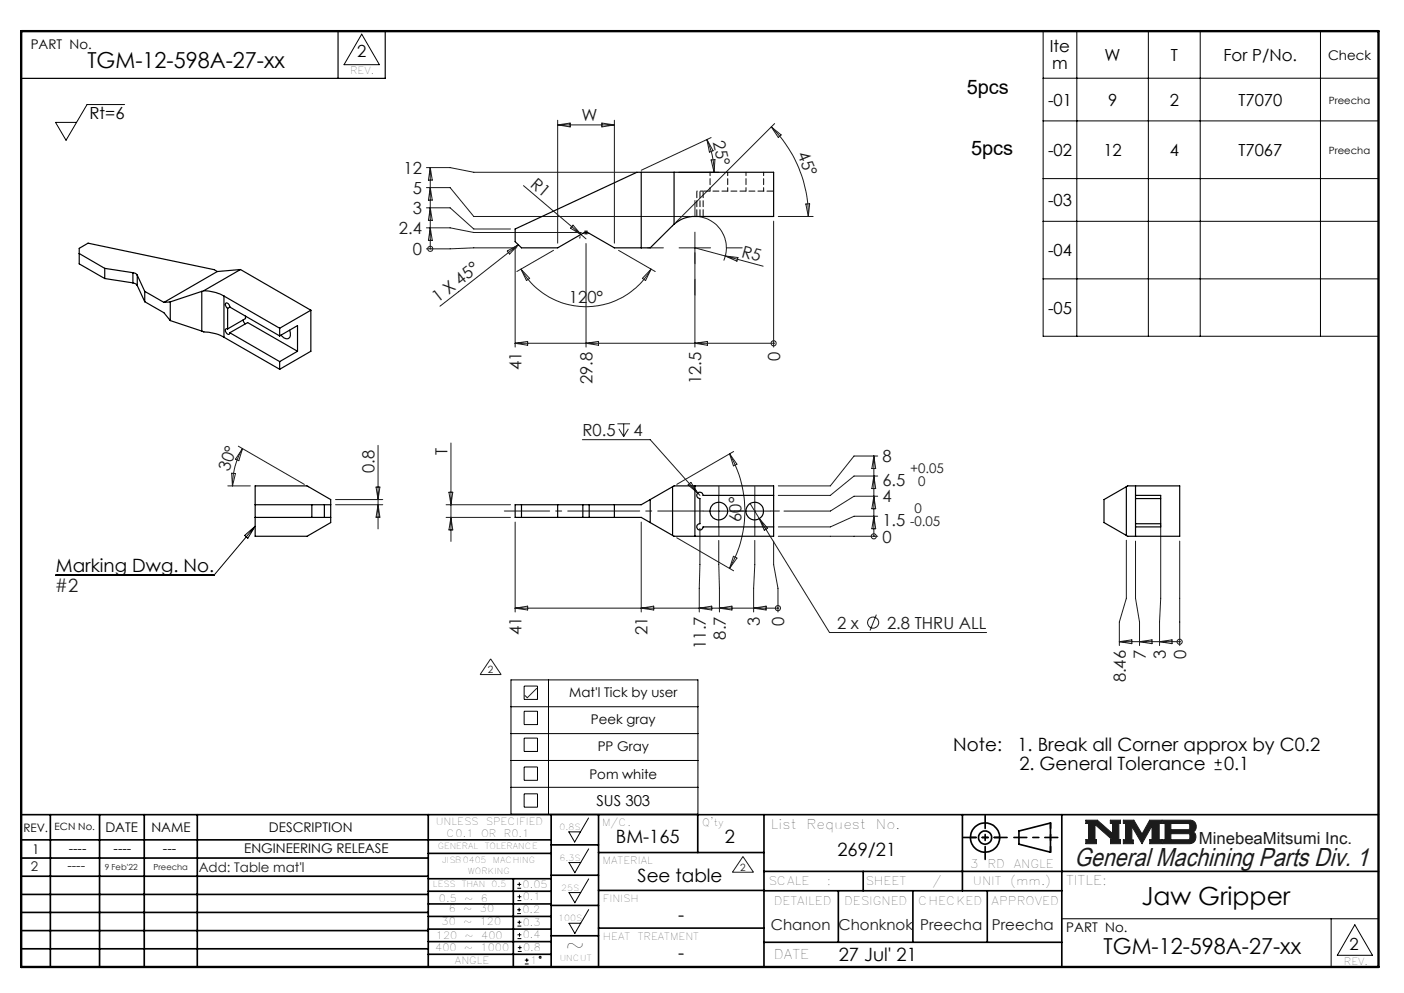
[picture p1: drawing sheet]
<svg xmlns="http://www.w3.org/2000/svg" width="297mm" height="210mm" viewBox="0 0 297 210" stroke-linecap="round" stroke-linejoin="round" font-family="sans-serif">
<g fill="none" stroke="#000" stroke-width=".35">
<path d="M4.5 172.3h287.1M4.5 177.6h112.1M10.7 172.3v32.2M21.1 172.3v32.2M30.5 172.3v32.2M41.7 172.3v32.2M90.6 172.3v32.2M116.6 172.3v32.2M116.6 178.7h10M126.6 172.3v32.2M147.6 172.3v8M161.6 172.3v32.2"/>
<path d="M203.6 172.3v16.1M215.5 175.7l6.7-1.6v6.1l-6.7-1.7zM224.6 172.3v32.2M4.5 185.3h86.1M4.5 181.5h86.1M4.5 189.2h86.1M4.5 193h86.1M4.5 196.8h86.1M90.6 199.1h26M90.6 193.8h26M90.6 188.5h26M90.6 191.2h26"/>
<path d="M90.6 180.5h26M90.6 185.8h26M90.6 196.5h26M108.6 185.8v18.5M116.6 185.1h10M116.6 191.5h10M116.6 197.9h10M126.6 196.3h35M126.6 188.3h35M126.6 180.3h35M161.6 184.3h130M161.6 199.3h63"/>
<path d="M161.6 188.4h63M177.3 188.4v10.9M182.6 184.3v4.1M193.1 188.4v10.9M208.8 188.4v10.9M4.5 200.7h86.1M90.6 201.8h26"/>
<circle cx="208.4" cy="177.1" r="3.1"/>
<circle cx="208.4" cy="177.1" r="1.4"/>
</g>
<path d="M113.5 145.6l-2 2-.4-.5M229.7 173.5h2.4l3.2 2.8v-2.1h-.4v-.7h2.1v.7h-.3v3.4h.3v.8h-2.1v-.8h.4l-3.7-3.2v3.2h.4v.8h-2.3v-.8h.6v-3.4h-.6zM237.6 173.5h2.3l1.7 2.9 1.6-2.9h2.5v.7h-.5v3.4h.5v.8h-2.5v-.8h.5v-3l-2.1 3.8-2.2-3.6v2.9h.3v.7h-2.1v-.8h.5v-3.4h-.5zM245.9 173.5h5.9a1.35 1.35 0 0 1 1.2 1 1.35 1.35 0 0 1-.6 1.5 1.35 1.35 0 0 1 .5 1.4 1.35 1.35 0 0 1-1.2 1h-5.8v-.8h.6v-3.4h-.6zM247.7 174.2h3.7l.3 .2v.8l-.3 .3h-3.7zM247.7 176.3h3.8l.2 .2v.8l-.3 .3h-3.7z" fill="none" stroke="#191924" stroke-width=".21"/>
<path d="M76.5 7.2l3.8 6.5h-7.5zM120.3 175.9h2.5l-1.2 2.2zM124.5 173l-1.7 2.9M124.5 179.5l-1.7 2.9M120.4 182.4h2.4l-1.2 2.2zM120.4 188.8h2.4l-1.2 2.1zM120.4 195.3h2.4l-1.2 2.1zM124.5 185.9l-1.7 2.9M124.5 192.4l-1.7 2.9M224.6 194.3h67M281.6 194.3v10.2M286.6 195.6l3.7 6.4h-7.4z" fill="none" stroke="#000" stroke-width=".21"/>
<path d="M4.5 6.6h287.1" fill="none" stroke="#000" stroke-width=".21" stroke-dasharray="6.3 1.3 1.3 1.3" stroke-dashoffset="1.9"/>
<path d="M71.5 6.6v10M81.5 6.6v10h-77" fill="none" stroke="#000" stroke-width=".25"/>
<path d="M205.3 177.1h6.2M222.2 174v6.2" fill="none" stroke="#000" stroke-width=".35" stroke-dasharray="15.2 1.3 1.3 1.3" stroke-dashoffset="14.1"/>
<path d="M203.8 177.1h9.2M208.4 172.5v9.2M214.5 177.1h9.3" fill="none" stroke="#000" stroke-width=".35" stroke-dasharray="15.2 1.3 1.3 1.3" stroke-dashoffset="12.5"/>
<path d="M4.5 6.6h287.1v197.9h-287.1z" fill="none" stroke="#000" stroke-width=".5"/>
<path d="M229.7 173.5v.7h.6v3.4h-.6v.8h2.3v-.8h-.4v-3.2l3.7 3.2h-.4v.8h2.1v-.8h-.3v-3.4h.3v-.7h-2.1v.7h.4v2.1l-3.2-2.8zM237.6 173.5v.7h.5v3.4h-.5v.8h2.1v-.7h-.3v-2.9l2.2 3.6 2.1-3.8v3h-.5v.8h2.5v-.8h-.5v-3.4h.5v-.7h-2.5l-1.6 2.9-1.7-2.9zM247.7 176.3h3.8l.2 .2v.7l-.3 .4h-3.7zM245.9 173.5v.7h.6v3.4h-.6v.8h6.2l.6-.5 .3-.7-.1-.8-.5-.4a1.34 1.34 0 0 0 .6-1.5 1.34 1.34 0 0 0-1.2-1zM247.7 174.2h3.7l.3 .2v.8l-.2 .3h-3.8z" fill-rule="evenodd" fill="#191924"/>
<g fill="none" stroke="#191924" stroke-width=".21">
<path d="M90.2 35.4h5l5 1h34.5M90.2 39.7h5l5 6.1h45.8M91 35.4v17.2M91 35.4l.4 2.7h-.8zM91 39.7l.4 2.6h-.8zM110.7 39.3l12.2 10.3M118 25.4v26M118 26.4h12M118 26.4l2.6-.4v.8zM127.3 26l2.7 .4-2.7 .4zM130 25.4v26M143.6 36.4h8.4"/>
<path d="M149.5 29.5l1.3 2.4-.7 .3zM149.5 29.5l.3 .6a15.9 15.9 0 0 1 1.3 6.3M150.4 29.1l-14.8 6.9M150.4 33.8h.8l-.1 2.6zM163.2 26.8a26.5 26.5 0 0 1 7.8 19M163.2 26.8l2 1.7-.6 .6zM163.9 26.1l-20.9 20.9M90.2 48.2h5l5 1h22.8M90.2 43.9h5l5 4.5h7.8M91 43.9l.4 2.7h-.8zM91 48.2l.4 2.6h-.8zM91 52.6h.1"/>
<path d="M107.3 53.1l2.3-1.3-1.8 1.9zM109 52.1v21.3M109.3 52.4l-19.1 .2M109.6 51.8l-16.5 13M110.2 56.9a15.9 15.9 0 0 0 27.5 0M110.2 56.9l1.8 2-.6 .4zM117.1 52.9l-7.8 4.5M121.2 47.6l1.7 2-2.2-1.3zM122.7 50l-.1 .4M122.9 49.6l1.1 .9M123.5 49.2h1M123.6 48.8l.7 .7"/>
<path d="M124 48.7v1M124 51.5v21.9M124.3 48.8l-.7 .7M130.8 52.9l7.8 4.5M137.7 56.9l-1.1 2.4-.7-.4zM143.7 52.4h6.6M147 52.4l14.4 3.9M147 49.1v24.3M148 45.9a6.7 6.7 0 0 1 5.1 9.2M153.4 54.1l2.7 .4-.2 .7zM163.7 46.8v26.6M164.6 45.8h7.4"/>
<path d="M170.5 43.1h.8l-.3 2.7zM109 72.6l2.6-.4v.8zM109 72.6h54.7M124 72.6l2.6-.4v.8zM147 72.6l2.6-.4v.8zM163.7 72.6h.1M50.4 94.4l14 8M51.3 94.9a15.3 15.3 0 0 0-2.1 7.9M51.3 94.9l-.8 2.5-.7-.3zM80 94.2v17.7M95.4 93.7v20.8M123.2 93h14.3l10.1 11.3"/>
<path d="M130.6 89.6h2.7M130.9 90.7l1 1.6M131.9 89.6v2.7M132.9 90.7l-1 1.6M154.3 96l1.6 2.2-.7 .3zM154.3 96a24.2 24.2 0 0 1 0 24.2M155.2 95.5l-12 6.9M184.9 96.4v17M184.9 96.4l.3 2.7h-.8zM185.7 96.4h-5l-5.1 6.4h-11M48.2 102.8h4.8M49 100.1h.8l-.6 2.7z"/>
<path d="M71 106.7h10M71 105.6h10M79.6 103h.8l-.4 2.6zM80 106.7l.4 2.7h-.8zM94.4 106.7h13.6M94.4 109.4h13.6M95 104.1h.8l-.4 2.6zM95.4 109.4l.4 2.7h-.8zM109 110.4v19M135.6 110.4v19M143.2 113.7l12 7M145.6 102.5l.6-.5 1.4 2.3z"/>
<path d="M147.6 104.3l.5 .5M148.1 111.8l-.2 17.6M148.7 108.1h6.7M152 104.8v6.6M152 114.3l.2 15.1M155.2 117.6l.7 .4-1.6 2.2zM156.3 108.1h6.7M158.7 106.5l1.9 3.2M159.7 104.8v6.6M159.7 114.3l-.3 15.1M160.6 109.7l14.9 24.1h33.2M160.6 109.7l1.8 2-.7 .4z"/>
<path d="M163.7 114.4v5l.9 5v5M164.6 113.4h21.1M184.9 109.2l.3 2.6h-.8zM184.9 104.9l.3 2.7h-.8zM184.9 100.7l.3 2.6h-.8zM184.9 113.4h.1M185.7 104.9h-5l-5.1 3.2h-9.8M185.7 109.2h-5l-5.1 2.2h-11M185.7 100.7h-5l-5.1 4.1h-11M238.3 114.3v12.2l-1.5 5v5M240.2 114.4v12.1l.9 5v5M245.5 110.9v15.6l-.2 5v5"/>
<path d="M249.6 114.4v22.1M103.8 139.3l2.2 3.4h-4.4zM109 128.6h55.6M109 128.6l2.6-.4v.8zM135.6 128.6l2.7-.4v.8zM147.9 128.6l2.7-.4v.8zM152.2 128.6l2.6-.4v.8zM159.4 128.6l2.7-.4v.8zM164.6 128.6h.1M185.4 130l-1.4 3.3M236.8 135.7h12.8M236.8 135.7l2.6-.4v.8z"/>
<path d="M241.1 135.7l2.6-.4v.8zM245.3 135.7l2.6-.4v.8zM249.6 135.7h.1M157.2 181.1l2.2 3.4h-4.5z"/>
<circle cx="91" cy="52.6" r=".55"/>
<circle cx="163.6" cy="72.6" r=".54"/>
<circle cx="184.8" cy="113.4" r=".54"/>
<circle cx="164.6" cy="128.6" r=".54"/>
<circle cx="184.7" cy="131.7" r="1.17"/>
<circle cx="249.5" cy="135.7" r=".54"/>
</g>
<g fill="none" stroke="#000" stroke-width=".21">
<path d="M220.7 6.6h70.9v64.5h-70.9zM220.7 16.5h70.9M227.8 6.6v64.5M242.9 6.6v64.5M253.9 6.6v64.5M279.3 6.6v64.5M26.4 22.1h-8l-4.4 7.6-2.3-3.8h4.5M220.7 25.6h70.9M220.7 37.8h70.9M220.7 46.8h70.9M220.7 59h70.9M51.8 113.2l2.2-1.9-1.6 2.5z"/>
<path d="M54 111.3l-8.7 10.4h-33.6M108.1 143.8h39.5v28.4h-39.5zM108.1 149.5h39.5M108.1 155.1h39.5M110.9 145.1h2.8v2.8h-2.8zM110.9 150.4h2.8v2.8h-2.8zM110.9 156.1h2.8v2.8h-2.8zM116 143.8v28.4M108.1 160.8h39.5M108.1 166.5h39.5M110.9 162.2h2.8v2.8h-2.8zM110.9 167.9h2.8v2.8h-2.8z"/>
<path d="M256.9 162.8h1.5M256.9 161.3h1.5M257.7 160.5v1.5M109.4 193.2h.8M109.4 192.4h.8M109.4 187.8h.8M109.4 187h.8M109.5 198.5h.8M109.5 197.7h.8M109.5 195.9h.8M109.5 195h.8M109.5 190.5h.8"/>
<path d="M109.5 189.6h.8M109.8 192v.8M109.9 194.7v.8M109.9 186.6v.8M109.9 189.2v.8M109.9 197.3v.8M110 200v.8M109.5 201.2h.8M109.5 200.4h.8M111 203.9h.8M111 203.1h.8M111.4 202.7v.8"/>
<circle cx="114.3" cy="202.5" r=".2"/>
</g>
<path d="M140.3 52.4h-3.3M147 45.7v-3.3M147 59.1v3.3M153.7 52.4h3.3M152.1 104.7v-1.8M152.1 111.4v1.9M155.4 108.1h1.9M156.3 108.1h-1.8M159.7 104.7v-1.8M159.7 111.4v1.9M163 108.1h1.9" fill="none" stroke="#191924" stroke-width=".21" stroke-dasharray="15.2 1.3 1.3 1.3"/>
<path d="M148.7 108.1h-42" fill="none" stroke="#191924" stroke-width=".21" stroke-dasharray="15.2 1.3 1.3 1.3" stroke-dashoffset="5.6"/>
<g fill="none" stroke="#000" stroke-width=".25">
<path d="M135.6 36.4v16M142.6 36.4v11M16.8 53.6l5.4 3.2M22.2 56.8l5.9 .9M22.2 56.8v2.1M22.2 58.9l5.9 .9M28.1 57.7l.7 .2 .2 .3M28.1 59.8l.7 .3 .2 .3M28.1 57.7v2.1M29 58.2l1.6 3.4M29 58.2v2.2M46 57.4l-11.3 6.6"/>
<path d="M46 57.4l-.7-.4-26.7-5.6-1.8 1.1v3.3l5.4 3.1M50.9 57l-7.8 4.5M50.9 57l14.9 8.6M50.9 57l-4.9 .4M109 48.4l25.7-12h29v9.4h-16.7a6.5 6.5 0 0 0-4.7 1.9l-4.8 4.7h-7.5l-5.4-3.1a1.36 1.36 0 0 0-1.3 0l-5.3 3.1h-7.7l-1.3-1.3zM29 60.4l1.6 3.4M30.6 63.8l4.1 2.3 1.3 1.7M30.6 61.6v2.2M30.6 61.6l4.1 2.4M36 63.8l-1.3 .2M36 67.8l6.7 2.2M36 63.8v4"/>
<path d="M42.7 70l.4 .2a9.5 9.5 0 0 1 4.3 1.1M42.7 61.6l-6.7 2.2M42.7 61.6v8.4M43.1 61.5a9.5 9.5 0 0 1 4.3 1.1M43.1 61.5l-.4 .1M47.4 62.6l11.8 6.8M47.4 71.3l11.8 6.8M47.4 62.6v8.7M48.2 69.6a.39 .39 0 0 0-.5 .1 .39 .39 0 0 0 .1 .5 .48 .48 0 0 0 .3 .5 .48 .48 0 0 0 .5-.2v-.1M48.2 65.2v4.4M48.6 64.9a.67 .67 0 0 0-.9-.7v.4l.5 .6M48.6 64.9l10.6 6.1"/>
<path d="M48.6 70.4l10.6 6.1M48.6 70.4l3.8-2.2 10.5 6.1M48.6 64.9l-.4 .3M51.4 67.7l.2 .5 .3 .3M51.9 66.8v.6l-3.7 2.2M59.2 69.4v1.6M59.2 76.5v1.6M59.2 71l3.7-2.1v5.4M61.2 69.8a1.09 1.09 0 0 1-.7 1.8l-.5-.2-.6-.5M62.9 74.3l-3.7 2.2M65.8 65.6l-6.6 3.8M65.8 65.6v8.7l-6.6 3.8"/>
<path d="M54 102.8h10.9l5.1 2.8v4.9l-5.1 2.9h-10.9zM54 109.4h16M54 106.7h16M66 106.7v2.7M68.6 106.7v2.7M110.3 106.7v2.7M118 106.7v2.7M123.3 109.4h1.3M123.3 106.7h1.3M123.3 106.7h-14.3v2.7h14.3M123.3 106.7v2.7M124.6 109.4h11l6.7 3.8"/>
<path d="M124.6 106.7v2.7M130 106.7v2.7M137.5 105.6v4.9M142.3 113.2l.3 .2h4.4M142.3 102.9l-6.7 3.8h-11M142.3 102.9v10.3M147 102.8h-4.4l-.3 .1M147 102.8v10.6M147 102.8h16.7v10.6h-16.7M163.7 104.8h-15a.67 .67 0 0 0-.6-.7 .67 .67 0 0 0-.7 .7 .67 .67 0 0 0 .7 .6v5.4a.66 .66 0 0 0-.7 .6 .66 .66 0 0 0 .7 .7 .66 .66 0 0 0 .6-.7h15M238.3 113.2l.2 .2h1.7M238.3 102.9v10.3"/>
<path d="M238.3 102.9l-4.8 2.7v4.9l4.8 2.7M240.2 110.8v.6M240.2 104.8v.6M240.2 102.8h-1.7l-.2 .1M240.2 104.8h5.3v6.6h-5.3M240.2 102.8h9.4v10.6h-9.4M240.2 102.8v2M240.2 105.4v5.4M240.2 111.4v2M240.2 110.8h5.3M240.2 105.4h5.3"/>
<circle cx="152" cy="108.1" r="1.87"/>
<circle cx="159.7" cy="108.1" r="1.86"/>
</g>
<path d="M147.4 40.4v5.3M148.1 40.4v5.3M148.7 45.7v-5.3" fill="none" stroke="#000" stroke-width=".21" stroke-dasharray="1.3 .6" stroke-dashoffset="-.1"/>
<path d="M148.7 40.4h-1.3" fill="none" stroke="#000" stroke-width=".21" stroke-dasharray="1.3 .6" stroke-dashoffset=".7"/>
<path d="M163.7 40.4h-15" fill="none" stroke="#000" stroke-width=".21" stroke-dasharray="1.3 .6" stroke-dashoffset="-.2"/>
<path d="M150.2 36.4v4M157.8 36.4v4M153.9 40.4v-4M161.5 40.4v-4" fill="none" stroke="#000" stroke-width=".21" stroke-dasharray="1.3 .6" stroke-dashoffset=".5"/>
<text font-size="5.5" fill="#191924" x="227.3" y="183.2">General Machining Parts Div. 1</text>
<text font-size="5.3" x="241.4" y="191.4">Jaw Gripper</text>
<text font-size="4.9" x="119.6" y="201.6">~</text>
<g font-size="4.7">
<text x="18.5" y="14.4">TGM-12-598A-27-xx</text>
<text x="233.5" y="201.7">TGM-12-598A-27-xx</text>
</g>
<g font-size="4.2">
<text x="204.5" y="19.8">5pcs</text>
<text x="205.4" y="32.9">5pcs</text>
</g>
<text font-size="3.9" fill="#191924" x="11.6" y="125.3">#2</text>
<g font-size="3.9">
<text x="11.8" y="121.1">Marking Dwg. No.</text>
<text x="201.7" y="158.9">Note:</text>
<text x="215.2" y="158.9">1. Break all Corner approx by C0.2</text>
<text x="215.6" y="162.7">2. General Tolerance</text>
<text x="258.9" y="162.7">0.1</text>
<text x="130.3" y="178.4">BM-165</text>
<text x="153.3" y="178.4">2</text>
<text x="177.2" y="181.1">269/21</text>
<text x="134.9" y="186.5">See table</text>
<text x="143.5" y="194.9">-</text>
<text x="143.5" y="202.9">-</text>
<text x="177.4" y="203.3">27 Jul' 21</text>
</g>
<g font-size="3.5">
<text x="222.1" y="11.1">Ite</text>
<text x="75.6" y="12.1">2</text>
<text x="222.6" y="14.6">m</text>
<text x="233.7" y="12.9">W</text>
<text x="247.7" y="12.9">T</text>
<text x="258.8" y="12.9">For P/No.</text>
<text x="221.7" y="22.3">-01</text>
<text x="234.4" y="22.3">9</text>
<text x="247.4" y="22.3">2</text>
<text x="262" y="22.3">T7070</text>
<text x="18.9" y="25.1">Rt=6</text>
<text x="221.7" y="33">-02</text>
<text x="233.4" y="33">12</text>
<text x="247.4" y="33">4</text>
<text x="262" y="33">T7067</text>
<text x="221.7" y="43.6">-03</text>
<text x="221.7" y="54.2">-04</text>
<text x="221.7" y="66.3">-05</text>
<text x="285.5" y="200.9">2</text>
</g>
<g font-size="3.5" fill="#191924">
<text x="123" y="25.6">W</text>
<text x="150.8" y="30" transform="rotate(77 150.8 30)">25°</text>
<text x="168.6" y="32.6" transform="rotate(67 168.6 32.6)">45°</text>
<text x="85.3" y="36.8">12</text>
<text x="87.3" y="41">5</text>
<text x="112" y="39.3" transform="rotate(40 112 39.3)">R1</text>
<text x="87.3" y="45.3">3</text>
<text x="84.4" y="49.5">2.4</text>
<text x="87.3" y="53.9">0</text>
<text x="156.7" y="54.3" transform="rotate(15 156.7 54.3)">R5</text>
<text x="92.6" y="64.2" transform="rotate(-38 92.6 64.2)">1 X 45°</text>
<text x="120.3" y="64.1">120°</text>
<text x="165" y="76.3" transform="rotate(-90 165 76.3)">0</text>
<text x="110.3" y="78.3" transform="rotate(-90 110.3 78.3)">41</text>
<text x="125.3" y="81.2" transform="rotate(-90 125.3 81.2)">29.8</text>
<text x="148.3" y="81.2" transform="rotate(-90 148.3 81.2)">12.5</text>
<text x="123.2" y="92.2">R0.5</text>
<text x="134" y="92.2">4</text>
<text x="48.5" y="99.9" transform="rotate(-71 48.5 99.9)">30°</text>
<text x="79.2" y="100" transform="rotate(-90 79.2 100)">0.8</text>
<text x="94.6" y="96.2" transform="rotate(-90 94.6 96.2)">T</text>
<text x="186.7" y="97.8">8</text>
<text x="186.7" y="106.2">4</text>
<text x="186.7" y="102.8">6.5</text>
<text x="156.9" y="110.3" transform="rotate(-91 156.9 110.3)">60°</text>
<text x="186.6" y="111.3">1.5</text>
<text x="186.6" y="114.7">0</text>
<text x="110.3" y="134.3" transform="rotate(-90 110.3 134.3)">41</text>
<text x="137" y="134.3" transform="rotate(-90 137 134.3)">21</text>
<text x="149.3" y="137.2" transform="rotate(-90 149.3 137.2)">11.7</text>
<text x="153.5" y="135.3" transform="rotate(-90 153.5 135.3)">8.7</text>
<text x="160.8" y="132.3" transform="rotate(-90 160.8 132.3)">3</text>
<text x="165.9" y="132.3" transform="rotate(-90 165.9 132.3)">0</text>
<text x="177.1" y="133">2 x</text>
<text x="187.6" y="133">2.8 THRU ALL</text>
<text x="242.4" y="139.4" transform="rotate(-90 242.4 139.4)">7</text>
<text x="246.6" y="139.4" transform="rotate(-90 246.6 139.4)">3</text>
<text x="250.9" y="139.4" transform="rotate(-90 250.9 139.4)">0</text>
<text x="238.1" y="144.3" transform="rotate(-90 238.1 144.3)">8.46</text>
<text x="253.6" y="178.5">MinebeaMitsumi Inc.</text>
</g>
<text font-size="3.2" x="126.2" y="170.5">SUS 303</text>
<g font-size="3.2" fill="#191924">
<text x="163.1" y="196.8">Chanon</text>
<text x="177.4" y="196.8">Chonknok</text>
<text x="194.7" y="196.8">Preecha</text>
<text x="209.8" y="196.8">Preecha</text>
</g>
<g font-size="2.8">
<text x="6.5" y="10.4">PART No.</text>
<text x="280.9" y="12.6">Check</text>
<text x="120.4" y="147.4">Mat'l Tick by user</text>
<text x="125" y="153.1">Peek gray</text>
<text x="126.4" y="158.8">PP Gray</text>
<text x="124.7" y="164.7">Pom white</text>
<text x="22.3" y="175.9">DATE</text>
<text x="32" y="175.9">NAME</text>
<text x="56.9" y="175.9">DESCRIPTION</text>
<text x="163.1" y="175.3">List</text>
<text x="170.6" y="175.3">Request</text>
<text x="185.3" y="175.3">No.</text>
<text x="6.8" y="180.6">1</text>
<text x="14.5" y="180.3">----</text>
<text x="24" y="180.3">----</text>
<text x="34.5" y="180.3">---</text>
<text x="51.7" y="180.3">ENGINEERING RELEASE</text>
<text x="225.5" y="187.2">TITLE:</text>
<text x="225.6" y="197.2">PART No.</text>
<text x="163.7" y="202.9">DATE</text>
</g>
<g font-size="2.8" fill="#191924">
<text x="192.5" y="100">+0.05</text>
<text x="194.2" y="102.8">0</text>
<text x="192.5" y="111.3">-0.05</text>
<text x="193.4" y="108.5">0</text>
<text x="6.5" y="184.2">2</text>
<text x="14.3" y="184">----</text>
<text x="42" y="184.4">Add: Table mat'l</text>
</g>
<g font-size="2.5">
<text x="4.9" y="175.9">REV.</text>
<text x="205.2" y="183.5">3</text>
<text x="208.9" y="183.5">RD</text>
<text x="214.4" y="183.5">ANGLE</text>
<text x="162.5" y="187.2">SCALE</text>
<text x="163.7" y="191.4">DETAILED</text>
<text x="174.9" y="187.2">:</text>
<text x="178.6" y="191.4">DESIGNED</text>
<text x="183.1" y="187.2">SHEET</text>
<text x="194.2" y="191.4">CHECKED</text>
<text x="197.2" y="187.2">/</text>
<text x="205.8" y="187.2">UNIT</text>
<text x="209.8" y="191.4">APPROVED</text>
<text x="213.7" y="187.2">(mm.)</text>
</g>
<g font-size="2.1">
<text x="74.1" y="15.7">REV.</text>
<text x="281.1" y="21.9">Preecha</text>
<text x="281.1" y="32.6">Preecha</text>
<text x="11.6" y="175.6">ECN No.</text>
<text x="92.2" y="174.4">UNLESS</text>
<text x="94.5" y="177">C0.1</text>
<text x="101.8" y="177">OR</text>
<text x="102.8" y="174.4">SPECIFIED</text>
<text x="106.6" y="177">R0.1</text>
<text x="127.3" y="174.6">M/C.</text>
<text x="148.6" y="174.7">Q'ty</text>
<text x="127.5" y="182.7">MATERIAL</text>
<text x="92.8" y="190.7">0.5</text>
<text x="98.2" y="190.7">~</text>
<text x="101.7" y="190.7">6</text>
<text x="110.6" y="187.7">0.05</text>
<text x="110.6" y="190.4">0.1</text>
<text x="127.6" y="190.8">FINISH</text>
<text x="93.4" y="195.6">30</text>
<text x="94.9" y="193">6</text>
<text x="98" y="195.6">~</text>
<text x="98" y="193">~</text>
<text x="101.5" y="195.6">120</text>
<text x="101.5" y="193">30</text>
<text x="110.5" y="193.1">0.2</text>
<text x="110.6" y="195.8">0.3</text>
<text x="92.1" y="201">400</text>
<text x="92.2" y="198.5">120</text>
<text x="96.2" y="203.8">ANGLE</text>
<text x="98.2" y="201">~</text>
<text x="98.3" y="198.5">~</text>
<text x="101.7" y="201">1000</text>
<text x="101.8" y="198.5">400</text>
<text x="110.6" y="198.4">0.4</text>
<text x="110.7" y="201.1">0.8</text>
<text x="112.1" y="203.8">1</text>
<text x="127.6" y="198.9">HEAT</text>
<text x="134.9" y="198.9">TREATMENT</text>
<text x="284.3" y="204">REV.</text>
</g>
<g font-size="2.1" fill="#191924">
<text x="103.2" y="142.4">2</text>
<text x="156.6" y="184.2">2</text>
</g>
<g font-size="1.8">
<text x="92.6" y="179.6">GENERAL</text>
<text x="102.5" y="179.6">TOLERANCE</text>
<text x="118.4" y="175.5">0.8S</text>
<text x="93.5" y="182.6">JISB0405</text>
<text x="99" y="184.9">WORKING</text>
<text x="104.3" y="182.6">MACHING</text>
<text x="118.4" y="182">6.3S</text>
<text x="91.6" y="187.6">LESS</text>
<text x="97.7" y="187.6">THAN</text>
<text x="104" y="187.6">0.5</text>
<text x="118.7" y="188.3">25S</text>
<text x="118.1" y="194.8">100S</text>
<text x="118.4" y="203.3">UNCUT</text>
</g>
<g font-size="1.8" fill="#191924">
<text x="22.1" y="184">9 Feb'22</text>
<text x="32.5" y="184">Preecha</text>
</g>
</svg>
